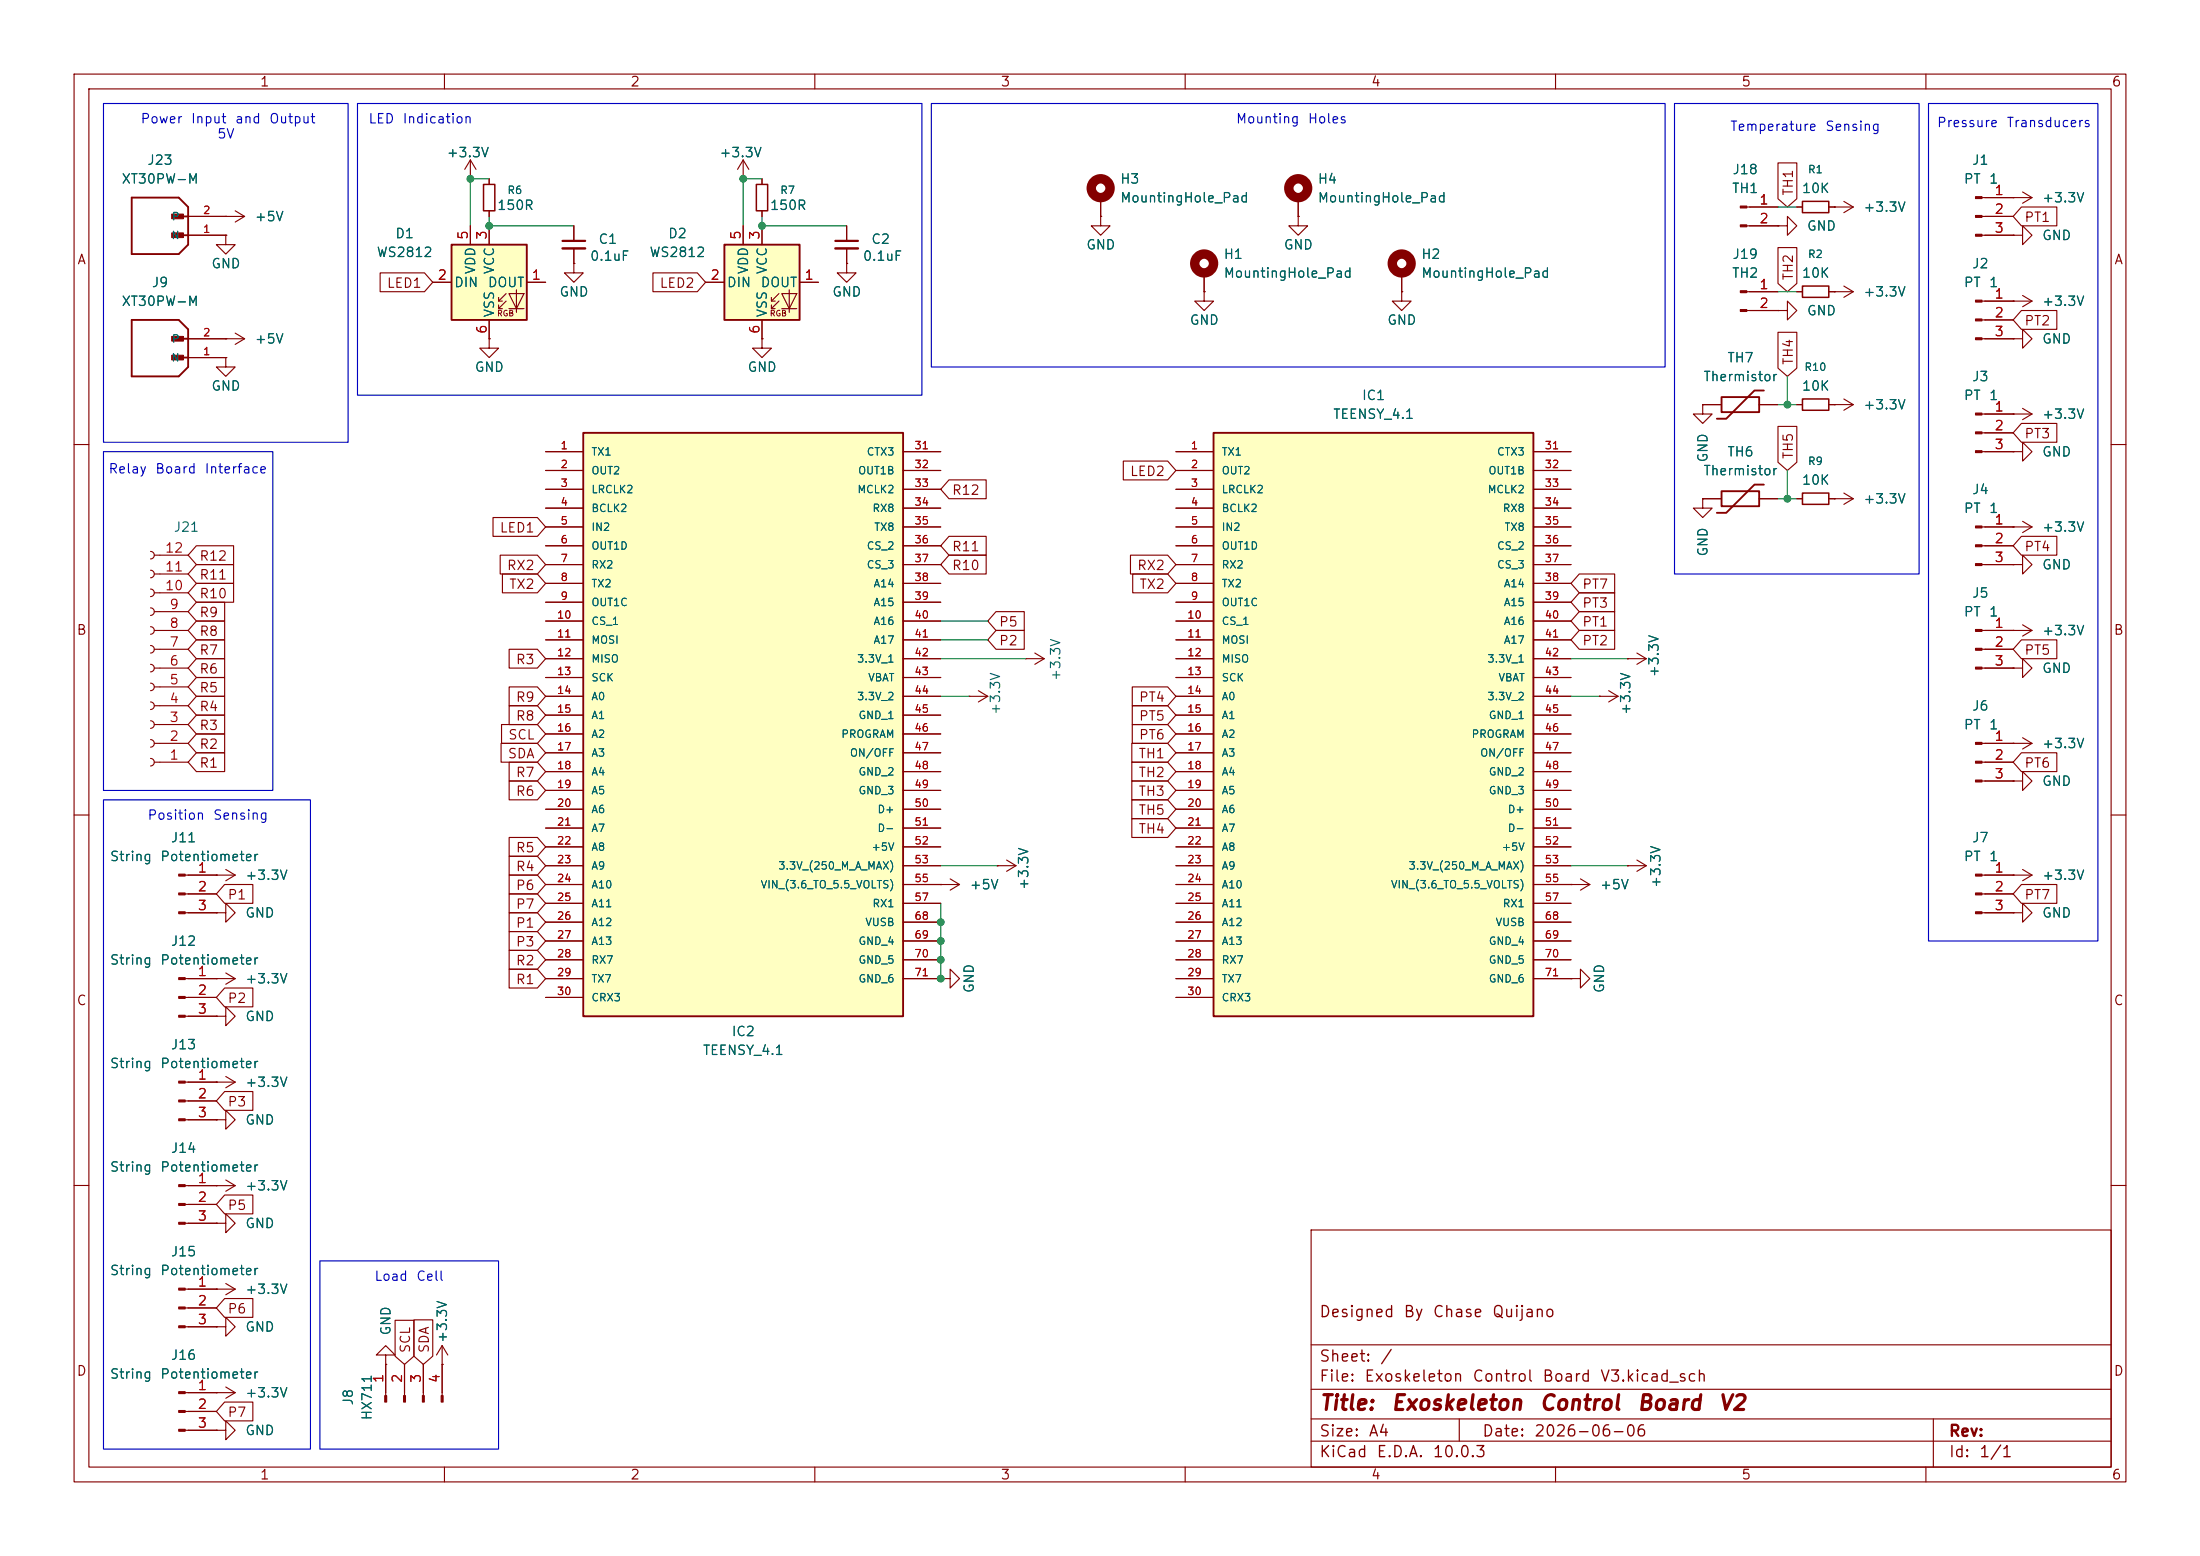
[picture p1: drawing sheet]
<svg xmlns="http://www.w3.org/2000/svg" width="297mm" height="210mm" viewBox="0 0 297 210" stroke-linecap="round" stroke-linejoin="round" font-family="sans-serif">
<g fill="none" stroke="#840000" stroke-width=".15">
<path d="M10 10h277v190h-277zM12 12h273v186h-273zM60 10v2M110 10v2M160 10v2M210 10v2M260 10v2M148.6 29.2v1.3h1.3l-1.3 1.3-1.3-1.3h1.3M148.6 29.2h.1M148.6 26.7v2.5M162.6 39.4v1.2h1.2l-1.2 1.3-1.3-1.3h1.3M162.6 39.4h.1"/>
<path d="M162.6 36.8v2.6M175.3 29.2v1.3h1.2l-1.2 1.3-1.3-1.3h1.3M175.3 29.2h.1M175.3 26.7v2.5M189.2 39.4v1.2h1.3l-1.3 1.3-1.2-1.3h1.2M189.2 39.4h.1M189.2 36.8v2.6M10 60h2M285 60h2M10 110h2M127 119.4h.1M127 119.4h2.5"/>
<path d="M128.3 118.6l1.2 .8M129.5 119.4l-1.2 .7M134.6 116.8h.1M134.6 116.8h2.6M135.9 116.1l1.3 .7M137.2 116.8l-1.3 .8M285 110h2M127 132.1h1.3v-1.3l1.2 1.3-1.2 1.3v-1.3M127 132.1h.1M10 160h2M25 174h6.7M25 176.5h4.2"/>
<path d="M25 179.1h4.2M29.2 174h.1M29.2 165.1h1.3v-1.3l1.2 1.3-1.2 1.3v-1.3M29.2 165.1h.1M29.2 179.1h1.3v-1.3l1.2 1.3-1.2 1.2v-1.2M29.2 179.1h.1M30.5 173.2l1.2 .8M31.7 174l-1.2 .8M177 166h108v32h-108zM285 160h2M25 188h6.7M25 190.5h4.2"/>
<path d="M25 193h4.2M29.2 193h1.3v-1.2l1.2 1.2-1.2 1.3v-1.3M29.2 193h.1M29.2 188h.1M30.5 187.2l1.2 .8M31.7 188l-1.2 .7M52.1 182.9h1.2l-1.2-1.3-1.3 1.3h1.3v1.3M52.1 184.2h.1M52.1 184.2v4.2M54.6 184.2v4.2M57.1 184.2v4.2M59.7 184.2h.1"/>
<path d="M59.7 181.6l-.8 1.3M59.7 181.6l.8 1.3M59.7 181.6v6.8M60 198v2M110 198v2M160 198v2M177 194.5h108M177 191.5h108M177 187.5h108M177 181.5h108M197 191.5v3M210 198v2"/>
<path d="M260 198v2M261 191.5v6.5"/>
</g>
<g fill="#840000" stroke="#840000" stroke-width=".15">
<path d="M24.1 187.8h.9v.3h-.9z"/>
<path d="M24.1 190.4h.9v.2h-.9z"/>
<path d="M24.1 192.9h.9v.3h-.9z"/>
<path d="M51.9 188.4h.3v.8h-.3z"/>
<path d="M54.5 188.4h.2v.8h-.2z"/>
<path d="M57 188.4h.3v.8h-.3z"/>
<path d="M59.6 188.4h.2v.8h-.2z"/>
<path d="M24.1 173.9h.9v.2h-.9z"/>
<path d="M24.1 176.4h.9v.3h-.9z"/>
<path d="M24.1 178.9h.9v.3h-.9z"/>
</g>
<g fill="none" stroke="#840000" stroke-width="1.3">
<circle cx="148.6" cy="25.4" r="1.27"/>
<circle cx="162.6" cy="35.6" r="1.27"/>
<circle cx="175.3" cy="25.4" r="1.27"/>
<circle cx="189.2" cy="35.6" r="1.27"/>
</g>
<path d="M163.8 58.4h43.2v78.8h-43.2z" fill="#ffffc2"/>
<path d="M17.8 26.7h6.3l1.3 1.2v5.1l-1.3 1.3h-6.3zM23.5 29.2h1.9M23.5 31.8h1.9M17.8 43.2h6.3l1.3 1.3v5l-1.3 1.3h-6.3zM23.5 45.7h1.9M23.5 48.3h1.9M163.8 58.4h43.2v78.8h-43.2z" fill="none" stroke="#840000" stroke-width=".25"/>
<g fill="none" stroke="#840000" stroke-width=".15">
<path d="M25.4 29.2h7.6M25.4 31.8h5.1M30.5 29.2h.1M30.5 31.8v1.2h1.2l-1.2 1.3-1.3-1.3h1.3M30.5 31.8h.1M31.7 28.4l1.3 .8M33 29.2l-1.3 .8M102.9 24.1v.8M102.9 28.4v.8M114.3 35.6v1.2h1.3l-1.3 1.3-1.3-1.3h1.3M114.3 35.6h.1M271.8 31.8h1.2v-1.3l1.3 1.3-1.3 1.2v-1.2"/>
<path d="M271.8 31.8h.1M25.4 48.3h5.1M25.4 45.7h7.6M30.5 48.3v1.2h1.2l-1.2 1.3-1.3-1.3h1.3M30.5 48.3h.1M30.5 45.7h.1M31.7 45l1.3 .7M33 45.7l-1.3 .8M102.9 45.7v1.3h1.2l-1.2 1.3-1.3-1.3h1.3M102.9 45.7h.1M271.8 55.9h.1M271.8 55.9h2.5"/>
<path d="M273 55.1l1.3 .8M274.3 55.9l-1.3 .7M158.7 61h5.1M158.7 63.5h5.1M158.7 66h5.1M158.7 68.6h5.1M158.7 71.1h5.1M158.7 73.7h5.1M158.7 76.2h5.1M158.7 78.7h5.1M207 61h5.1M207 63.5h5.1"/>
<path d="M207 66h5.1M207 68.6h5.1M207 71.1h5.1M207 73.7h5.1M207 76.2h5.1M207 78.7h5.1M271.8 71.1h.1M271.8 61h1.2v-1.3l1.3 1.3-1.3 1.2v-1.2M271.8 61h.1M271.8 76.2h1.2v-1.3l1.3 1.3-1.3 1.3v-1.3M271.8 76.2h.1M271.8 71.1h2.5"/>
<path d="M273 70.4l1.3 .7M274.3 71.1l-1.3 .8M158.7 81.3h5.1M158.7 83.8h5.1M158.7 86.4h5.1M158.7 88.9h5.1M158.7 91.4h5.1M158.7 94h5.1M158.7 96.5h5.1M158.7 99.1h5.1M207 81.3h5.1M207 83.8h5.1"/>
<path d="M207 86.4h5.1M207 88.9h5.1M207 91.4h5.1M207 94h5.1M207 96.5h5.1M207 99.1h5.1M267.6 85.1h6.7M267.6 87.6h4.2M267.6 90.2h4.2M271.8 85.1h.1M271.8 90.2h1.2v-1.3l1.3 1.3-1.3 1.2v-1.2M271.8 90.2h.1"/>
<path d="M273 84.3l1.3 .8M274.3 85.1l-1.3 .8M25 118.1h6.7M29.2 118.1h.1M30.5 117.3l1.2 .8M31.7 118.1l-1.2 .8M158.7 101.6h5.1M158.7 104.1h5.1M158.7 106.7h5.1M158.7 109.2h5.1M158.7 111.8h5.1M158.7 114.3h5.1"/>
<path d="M158.7 116.8h5.1M158.7 119.4h5.1M207 101.6h5.1M207 104.1h5.1M207 106.7h5.1M207 109.2h5.1M207 111.8h5.1M207 114.3h5.1M207 116.8h5.1M207 119.4h7.6M212.1 119.4h.1M213.4 118.6l1.2 .8"/>
<path d="M214.6 119.4l-1.2 .7M219.7 116.8h.1M219.7 116.8h2.5M221 116.1l1.2 .7M222.2 116.8l-1.2 .8M25 132.1h6.7M25 134.6h4.2M25 120.7h4.2M25 123.2h4.2M25 137.2h4.2M29.2 123.2h1.3v-1.3l1.2 1.3-1.2 1.3v-1.3M29.2 123.2h.1"/>
<path d="M29.2 132.1h.1M29.2 137.2h1.3v-1.3l1.2 1.3-1.2 1.2v-1.2M29.2 137.2h.1M30.5 131.3l1.2 .8M31.7 132.1l-1.2 .7M158.7 121.9h5.1M158.7 124.5h5.1M158.7 127h5.1M158.7 129.5h5.1M158.7 132.1h5.1M158.7 134.6h5.1M207 121.9h5.1"/>
<path d="M207 124.5h5.1M207 127h5.1M207 129.5h5.1M207 132.1h5.1M212.1 132.1h1.3v-1.3l1.2 1.3-1.2 1.3v-1.3M212.1 132.1h.1M25 146.1h6.7M25 148.6h4.2M25 151.1h4.2M29.2 151.1h1.3v-1.2l1.2 1.2-1.2 1.3v-1.3M29.2 151.1h.1M29.2 146.1h.1"/>
<path d="M30.5 159.3l1.2 .7M30.5 145.3l1.2 .8M31.7 146.1l-1.2 .7M25 160h6.7M25 162.6h4.2M25 165.1h4.2M29.2 160h.1M31.7 160l-1.2 .8"/>
</g>
<g fill="#840000" stroke="#840000" stroke-width=".15">
<path d="M24.1 118h.9v.2h-.9z"/>
<path d="M24.1 120.5h.9v.3h-.9z"/>
<path d="M24.1 123.1h.9v.2h-.9z"/>
<path d="M24.1 132h.9v.2h-.9z"/>
<path d="M24.1 134.5h.9v.2h-.9z"/>
<path d="M24.1 137h.9v.3h-.9z"/>
<path d="M24.1 145.9h.9v.3h-.9z"/>
<path d="M24.1 148.5h.9v.2h-.9z"/>
<path d="M24.1 151h.9v.3h-.9z"/>
<path d="M24.1 159.9h.9v.2h-.9z"/>
<path d="M24.1 162.4h.9v.3h-.9z"/>
<path d="M24.1 165h.9v.2h-.9z"/>
<path d="M266.7 85h.9v.2h-.9z"/>
<path d="M266.7 87.5h.9v.3h-.9z"/>
<path d="M266.7 90h.9v.3h-.9z"/>
</g>
<g fill="#840000" stroke="#840000" stroke-width=".14">
<path d="M23.2 28.9h1.6v.6h-1.6z"/>
<path d="M23.2 31.4h1.6v.7h-1.6z"/>
<path d="M23.2 45.4h1.6v.6h-1.6z"/>
<path d="M23.2 47.9h1.6v.7h-1.6z"/>
</g>
<path d="M102.1 24.9h1.5v3.5h-1.5z" fill="none" stroke="#840000" stroke-width=".2"/>
<path d="M97.8 33h10.1v10.2h-10.1z" fill="#ffffc2"/>
<g fill="none" stroke="#840000" stroke-width=".15">
<path d="M63.5 24.1h.1M63.5 21.6l-.8 1.3M63.5 21.6l.8 1.3M63.5 21.6v2.5M66 24.1v.8M66 28.4v.8M77.5 30.5v2M77.5 33.5v2.1M95.2 38.1h2.6M100.3 24.1h.1M100.3 21.6v2.5M100.3 30.5v2.5"/>
<path d="M100.3 21.6l-.7 1.3M100.3 21.6l.8 1.3M102.9 30.5v2.5M105.2 39.6l-1.1 1v-.5M105.5 39.6h2.1l-1 2.1zM106.6 39.1v3.1M107.9 38.1h2.6M267.6 26.7h6.7M267.6 29.2h4.2M267.6 31.8h4.2M271.8 26.7h.1M273 25.9l1.3 .8"/>
<path d="M273 39.9l1.3 .7M274.3 26.7l-1.3 .7M66 45.7v1.3h1.3l-1.3 1.3-1.2-1.3h1.2M66 45.7h.1M102.9 43.2v2.5M104.1 40.6h.5M104.1 41.7h.5M105.2 40.6l-1.1 1.1v-.6M105.5 41.7h2.1M267.6 40.6h6.7M267.6 43.2h4.2M267.6 45.7h4.2"/>
<path d="M267.6 55.9h4.2M267.6 58.4h4.2M271.8 45.7h1.2v-1.2l1.3 1.2-1.3 1.3v-1.3M271.8 45.7h.1M271.8 40.6h.1M274.3 40.6l-1.3 .8M267.6 71.1h4.2M267.6 73.7h4.2M267.6 76.2h4.2M267.6 61h4.2M273 99.6l1.3 .7M267.6 100.3h6.7"/>
<path d="M267.6 118.1h6.7M267.6 102.9h4.2M267.6 105.4h4.2M271.8 100.3h.1M271.8 118.1h.1M271.8 105.4h1.2v-1.3l1.3 1.3-1.3 1.3v-1.3M271.8 105.4h.1M273 117.3l1.3 .8M274.3 100.3l-1.3 .8M274.3 118.1l-1.3 .8M267.6 120.7h4.2M267.6 123.2h4.2"/>
<path d="M271.8 123.2h1.2v-1.3l1.3 1.3-1.3 1.3v-1.3M271.8 123.2h.1"/>
</g>
<path d="M97.8 33h10.1v10.2h-10.1z" fill="none" stroke="#840000" stroke-width=".25"/>
<g fill="#840000" stroke="#840000" stroke-width=".15">
<path d="M266.7 26.5h.9v.3h-.9z"/>
<path d="M266.7 29.1h.9v.2h-.9z"/>
<path d="M266.7 31.6h.9v.3h-.9z"/>
<path d="M266.7 100.2h.9v.3h-.9z"/>
<path d="M266.7 102.7h.9v.3h-.9z"/>
<path d="M266.7 105.3h.9v.2h-.9z"/>
<path d="M266.7 118h.9v.2h-.9z"/>
<path d="M266.7 120.5h.9v.3h-.9z"/>
<path d="M266.7 123.1h.9v.2h-.9z"/>
<path d="M266.7 71h.9v.2h-.9z"/>
<path d="M266.7 73.5h.9v.3h-.9z"/>
<path d="M266.7 76.1h.9v.2h-.9z"/>
<path d="M266.7 40.5h.9v.3h-.9z"/>
<path d="M266.7 43.1h.9v.2h-.9z"/>
<path d="M266.7 45.6h.9v.2h-.9z"/>
<path d="M266.7 55.8h.9v.2h-.9z"/>
<path d="M266.7 58.3h.9v.2h-.9z"/>
<path d="M266.7 60.8h.9v.3h-.9z"/>
</g>
<path d="M65.3 24.9h1.5v3.5h-1.5z" fill="none" stroke="#840000" stroke-width=".2"/>
<path d="M75.9 32.5h3.1" fill="none" stroke="#840000" stroke-width=".3"/>
<path d="M75.9 33.5h3.1" fill="none" stroke="#840000" stroke-width=".33"/>
<path d="M61 33h10.1v10.2h-10.1z" fill="#ffffc2"/>
<g fill="none" stroke="#840000" stroke-width=".15">
<path d="M58.4 38.1h2.6M63.5 30.5v2.5M66 30.5v2.5M68.3 39.6l-1 1v-.5M68.7 39.6h2l-1 2.1zM69.7 39.1v3.1M71.1 38.1h2.6M77.5 35.6v1.2h1.2l-1.2 1.3-1.3-1.3h1.3M77.5 35.6h.1M114.3 30.5v2M114.3 33.5v2.1M235.8 39.4h4.2"/>
<path d="M235.8 27.9h4.2M235.8 30.5h4.2M242.6 27.9h.7M246.9 27.9h3.3M247.6 39.4h.1M247.6 27.9h.1M247.6 39.4h2.6M248.9 38.6l1.3 .8M248.9 27.2l1.3 .7M250.2 39.4l-1.3 .7M250.2 27.9l-1.3 .8M66 43.2v2.5"/>
<path d="M67.3 40.6h.5M67.3 41.7h.5M68.3 40.6l-1 1.1v-.6M68.7 41.7h2M235.8 41.9h4.2M240 41.9h1.3v-1.3l1.3 1.3-1.3 1.3v-1.3M240 41.9h.1M20.3 79.5a.51 .51 0 0 1 .5 .5 .51 .51 0 0 1-.5 .5M20.3 77a.51 .51 0 0 1 .5 .5 .51 .51 0 0 1-.5 .5M20.3 74.4a.51 .51 0 0 1 .5 .5 .51 .51 0 0 1-.5 .5M20.8 77.5h4.6M20.8 74.9h4.6"/>
<path d="M20.3 99.8a.51 .51 0 0 1 .5 .5 .51 .51 0 0 1-.5 .5M20.3 97.3a.51 .51 0 0 1 .5 .5 .51 .51 0 0 1-.5 .5M20.3 94.7a.51 .51 0 0 1 .5 .6 .51 .51 0 0 1-.5 .5M20.3 92.2a.51 .51 0 0 1 .5 .5 .51 .51 0 0 1-.5 .5M20.3 89.7a.51 .51 0 0 1 .5 .5 .51 .51 0 0 1-.5 .5M20.3 87.1a.51 .51 0 0 1 .5 .5 .51 .51 0 0 1-.5 .5M20.3 84.6a.51 .51 0 0 1 .5 .5 .51 .51 0 0 1-.5 .5M20.3 82a.51 .51 0 0 1 .5 .6 .51 .51 0 0 1-.5 .5M20.8 97.8h4.6M20.8 95.3h4.6M20.8 92.7h4.6M20.8 90.2h4.6"/>
<path d="M20.8 87.6h4.6M20.8 85.1h4.6M20.8 82.6h4.6M20.8 80h4.6M20.3 102.4a.51 .51 0 0 1 .5 .5 .51 .51 0 0 1-.5 .5M20.8 102.9h4.6M20.8 100.3h4.6"/>
</g>
<path d="M61 33h10.1v10.2h-10.1z" fill="none" stroke="#840000" stroke-width=".25"/>
<g fill="#840000" stroke="#840000" stroke-width=".15">
<path d="M234.9 27.8h.9v.3h-.9z"/>
<path d="M234.9 30.4h.9v.2h-.9z"/>
<path d="M234.9 39.2h.9v.3h-.9z"/>
<path d="M234.9 41.8h.9v.2h-.9z"/>
</g>
<path d="M243.3 27.2h3.6v1.5h-3.6z" fill="none" stroke="#840000" stroke-width=".2"/>
<path d="M112.8 32.5h3" fill="none" stroke="#840000" stroke-width=".3"/>
<path d="M112.8 33.5h3" fill="none" stroke="#840000" stroke-width=".33"/>
<path d="M78.7 58.4h43.2v78.8h-43.2z" fill="#ffffc2"/>
<path d="M78.7 58.4h43.2v78.8h-43.2zM232.4 53.6h5.1v2h-5.1zM238.1 52.7h-1.2l-3.9 3.8h-1.2M232.4 66.3h5.1v2h-5.1zM238.1 65.4h-1.2l-3.9 3.8h-1.2" fill="none" stroke="#840000" stroke-width=".25"/>
<g fill="none" stroke="#840000" stroke-width=".15">
<path d="M25.4 29.2h5.1M25.4 31.8h5.1M30.5 29.2h.1M30.5 31.8h.1M51.3 36.8h6l1.1 1.3-1.1 1.3h-6zM58.4 38.1h2.6M63.5 24.1h.1M63.5 30.5v2.5M66 24.1v.8M66 28.4v.8M66 30.5v2.5M71.1 38.1h2.6"/>
<path d="M77.5 35.6h.1M77.5 30.5v2M77.5 33.5v2.1M88.1 36.8h6l1.1 1.3-1.1 1.3h-6zM95.2 38.1h2.6M100.3 24.1h.1M100.3 30.5v2.5M102.9 24.1v.8M102.9 28.4v.8M102.9 30.5v2.5M107.9 38.1h2.6M114.3 35.6h.1"/>
<path d="M114.3 30.5v2M114.3 33.5v2.1M148.6 29.2h.1M148.6 26.7v2.5M162.6 39.4h.1M162.6 36.8v2.6M175.3 29.2h.1M175.3 26.7v2.5M189.2 39.4h.1M189.2 36.8v2.6M236.2 39.4h3.8M236.2 27.9h3.8"/>
<path d="M236.2 30.5h3.8M240 33.4h2.6v4.9l-1.3 1.1-1.3-1.1zM240 22h2.6v4.8l-1.3 1.1-1.3-1.1zM240 30.5h1.3v-1.3l1.3 1.3-1.3 1.3v-1.3M240 30.5h.1M242.6 39.4h.7M242.6 27.9h.7M246.9 39.4h.7M246.9 27.9h.7M247.6 39.4h.1M247.6 27.9h.1M268 26.7h3.8"/>
<path d="M268 29.2h3.8M268 31.8h3.8M271.8 31.8h.1M271.8 26.7h.1M272.9 27.9h4.8v2.6h-4.8l-1.1-1.3zM25.4 45.7h5.1M25.4 48.3h5.1M30.5 48.3h.1M30.5 45.7h.1M66 45.7h.1M66 43.2v2.5M102.9 45.7h.1"/>
<path d="M102.9 43.2v2.5M229.9 54.6v1.3h1.2l-1.2 1.3-1.3-1.3h1.3M229.9 54.6h.1M229.9 54.6h2.5M236.2 41.9h3.8M237.5 54.6h2.5M240 44.8h2.6v4.9l-1.3 1.1-1.3-1.1zM240 57.5h2.6v4.9l-1.3 1.1-1.3-1.1zM240 41.9h.1M242.6 54.6h.7M246.9 54.6h3.3M247.6 54.6h.1"/>
<path d="M248.9 53.8l1.3 .8M250.2 54.6l-1.3 .8M268 40.6h3.8M268 43.2h3.8M268 45.7h3.8M268 55.9h3.8M268 58.4h3.8M271.8 55.9h.1M271.8 45.7h.1M271.8 40.6h.1M272.9 41.9h4.8v2.6h-4.8l-1.1-1.3zM272.9 57.1h4.8v2.6h-4.8l-1.1-1.3z"/>
<path d="M26.5 76.2h5v2.5h-5l-1.1-1.2zM26.5 73.7h5v2.5h-5l-1.1-1.3zM26.5 78.7h5v2.6h-5l-1.1-1.3zM66.6 69.8h5.9l1.2 1.3-1.2 1.3h-5.9zM67.5 74.9h5l1.2 1.3-1.2 1.3h-5zM67.8 77.5h4.7l1.2 1.2-1.2 1.3h-4.7zM73.7 61h5M73.7 63.5h5M73.7 66h5M73.7 68.6h5M73.7 71.1h5M73.7 73.7h5"/>
<path d="M73.7 76.2h5M73.7 78.7h5M121.9 61h5.1M121.9 63.5h5.1M121.9 66h5.1M121.9 68.6h5.1M121.9 71.1h5.1M121.9 73.7h5.1M121.9 76.2h5.1M121.9 78.7h5.1M128.1 64.8h5v2.5h-5l-1.1-1.3zM128.1 72.4h5v2.5h-5l-1.1-1.2z"/>
<path d="M128.1 74.9h5v2.6h-5l-1.1-1.3zM151.6 62.2h6l1.1 1.3-1.1 1.3h-6zM152.6 74.9h5l1.1 1.3-1.1 1.3h-5zM152.9 77.5h4.7l1.1 1.2-1.1 1.3h-4.7zM158.7 61h5.1M158.7 63.5h5.1M158.7 66h5.1M158.7 68.6h5.1M158.7 71.1h5.1M158.7 73.7h5.1M158.7 76.2h5.1M158.7 78.7h5.1"/>
<path d="M207 61h5.1M207 63.5h5.1M207 66h5.1M207 68.6h5.1M207 71.1h5.1M207 73.7h5.1M207 76.2h5.1M207 78.7h5.1M213.2 77.5h4.8v2.5h-4.8l-1.1-1.3zM229.9 67.3v1.3h1.2l-1.2 1.3-1.3-1.3h1.3M229.9 67.3h.1M229.9 67.3h2.5"/>
<path d="M237.5 67.3h2.5M242.6 67.3h.7M246.9 67.3h3.3M247.6 67.3h.1M248.9 66.5l1.3 .8M250.2 67.3l-1.3 .8M268 61h3.8M268 71.1h3.8M268 73.7h3.8M268 76.2h3.8M271.8 71.1h.1M271.8 61h.1"/>
<path d="M271.8 76.2h.1M272.9 72.4h4.8v2.5h-4.8l-1.1-1.2zM26.5 88.9h3.8v2.5h-3.8l-1.1-1.2zM26.5 86.4h3.8v2.5h-3.8l-1.1-1.3zM26.5 91.4h3.8v2.6h-3.8l-1.1-1.3zM26.5 96.5h3.8v2.6h-3.8l-1.1-1.3zM26.5 99.1h3.8v2.5h-3.8l-1.1-1.3zM26.5 94h3.8v2.5h-3.8l-1.1-1.2zM26.5 81.3h3.8v2.5h-3.8l-1.1-1.2zM26.5 83.8h3.8v2.6h-3.8l-1.1-1.3zM67.7 97.8h4.8l1.2 1.3-1.2 1.2h-4.8zM68.7 92.7h3.8l1.2 1.3-1.2 1.3h-3.8z"/>
<path d="M68.7 87.6h3.8l1.2 1.3-1.2 1.3h-3.8zM68.7 95.2h3.8l1.2 1.3-1.2 1.3h-3.8zM73.7 81.3h5M73.7 83.8h5M73.7 86.4h5M73.7 88.9h5M73.7 91.4h5M73.7 94h5M73.7 96.5h5M73.7 99.1h5M121.9 81.3h5.1M121.9 83.8h5.1"/>
<path d="M121.9 86.4h5.1M121.9 88.9h5.1M121.9 91.4h5.1M121.9 94h5.1M121.9 96.5h5.1M121.9 99.1h5.1M130.8 94h.1M130.8 94h2.5M132.1 93.2l1.2 .8M133.3 94l-1.2 .7M134.5 85.1h3.8v2.5h-3.8l-1.2-1.2zM134.5 82.5h3.8v2.6h-3.8l-1.2-1.3z"/>
<path d="M138.4 88.9h.1M138.4 88.9h2.6M139.7 88.1l1.3 .8M141 88.9l-1.3 .8M152.9 92.7h4.7l1.1 1.3-1.1 1.3h-4.7zM152.9 97.8h4.7l1.1 1.3-1.1 1.2h-4.7zM152.9 95.2h4.7l1.1 1.3-1.1 1.3h-4.7zM158.7 81.3h5.1M158.7 83.8h5.1M158.7 86.4h5.1M158.7 88.9h5.1M158.7 91.4h5.1"/>
<path d="M158.7 94h5.1M158.7 96.5h5.1M158.7 99.1h5.1M207 81.3h5.1M207 83.8h5.1M207 86.4h5.1M207 88.9h5.1M207 91.4h5.1M207 94h5.1M207 96.5h5.1M207 99.1h5.1M213.2 80h4.8v2.6h-4.8l-1.1-1.3z"/>
<path d="M213.2 82.5h4.8v2.6h-4.8l-1.1-1.3zM213.2 85.1h4.8v2.5h-4.8l-1.1-1.2zM215.9 94h.1M215.9 94h2.5M217.2 93.2l1.2 .8M218.4 94l-1.2 .7M219.7 88.9h.1M219.7 88.9h2.5M221 88.1l1.2 .8M222.2 88.9l-1.2 .8M268 85.1h3.8M268 87.6h3.8"/>
<path d="M268 90.2h3.8M271.8 85.1h.1M271.8 90.2h.1M272.9 86.4h4.8v2.5h-4.8l-1.1-1.3zM25.4 118.1h3.8M26.5 101.6h3.8v2.5h-3.8l-1.1-1.2zM29.2 118.1h.1M30.3 119.4h3.8v2.5h-3.8l-1.1-1.2zM67.6 100.3h4.9l1.2 1.3-1.2 1.3h-4.9zM68.7 113h3.8l1.2 1.3-1.2 1.3h-3.8zM68.7 118.1h3.8l1.2 1.3-1.2 1.3h-3.8zM68.7 115.6h3.8l1.2 1.2-1.2 1.3h-3.8z"/>
<path d="M68.7 102.9h3.8l1.2 1.2-1.2 1.3h-3.8zM68.7 105.4h3.8l1.2 1.3-1.2 1.3h-3.8zM73.7 101.6h5M73.7 104.1h5M73.7 106.7h5M73.7 109.2h5M73.7 111.8h5M73.7 114.3h5M73.7 116.8h5M73.7 119.4h5M121.9 101.6h5.1M121.9 104.1h5.1"/>
<path d="M121.9 106.7h5.1M121.9 109.2h5.1M121.9 111.8h5.1M121.9 114.3h5.1M121.9 116.8h5.1M121.9 119.4h5.1M127 119.4h.1M134.6 116.8h.1M152.8 100.3h4.8l1.1 1.3-1.1 1.3h-4.8zM152.8 105.4h4.8l1.1 1.3-1.1 1.3h-4.8zM152.8 110.5h4.8l1.1 1.3-1.1 1.2h-4.8zM152.8 107.9h4.8l1.1 1.3-1.1 1.3h-4.8z"/>
<path d="M152.8 102.9h4.8l1.1 1.2-1.1 1.3h-4.8zM158.7 101.6h5.1M158.7 104.1h5.1M158.7 106.7h5.1M158.7 109.2h5.1M158.7 111.8h5.1M158.7 114.3h5.1M158.7 116.8h5.1M158.7 119.4h5.1M207 101.6h5.1M207 104.1h5.1M207 106.7h5.1"/>
<path d="M207 109.2h5.1M207 111.8h5.1M207 114.3h5.1M207 116.8h5.1M207 119.4h5.1M212.1 119.4h.1M219.7 116.8h.1M268 118.1h3.8M268 100.3h3.8M268 102.9h3.8M268 105.4h3.8M271.8 100.3h.1"/>
<path d="M271.8 118.1h.1M271.8 105.4h.1M272.9 101.6h4.8v2.5h-4.8l-1.1-1.2zM272.9 119.4h4.8v2.5h-4.8l-1.1-1.2zM25.4 132.1h3.8M25.4 134.6h3.8M25.4 120.7h3.8M25.4 123.2h3.8M25.4 137.2h3.8M29.2 123.2h.1M29.2 132.1h.1M29.2 137.2h.1"/>
<path d="M30.3 133.3h3.8v2.6h-3.8l-1.1-1.3zM68.7 130.8h3.8l1.2 1.3-1.2 1.3h-3.8zM68.7 120.6h3.8l1.2 1.3-1.2 1.3h-3.8zM68.7 123.2h3.8l1.2 1.3-1.2 1.2h-3.8zM68.7 125.7h3.8l1.2 1.3-1.2 1.3h-3.8zM68.7 128.3h3.8l1.2 1.2-1.2 1.3h-3.8zM73.7 121.9h5M73.7 124.5h5M73.7 127h5M73.7 129.5h5M73.7 132.1h5M73.7 134.6h5"/>
<path d="M121.9 121.9h5.1M121.9 124.5h5.1M121.9 127h5.1M121.9 129.5h5.1M121.9 132.1h5.1M127 132.1h.1M158.7 121.9h5.1M158.7 124.5h5.1M158.7 127h5.1M158.7 129.5h5.1M158.7 132.1h5.1M158.7 134.6h5.1"/>
<path d="M207 121.9h5.1M207 124.5h5.1M207 127h5.1M207 129.5h5.1M207 132.1h5.1M212.1 132.1h.1M268 120.7h3.8M268 123.2h3.8M271.8 123.2h.1M25.4 146.1h3.8M25.4 148.6h3.8M25.4 151.1h3.8"/>
<path d="M29.2 151.1h.1M29.2 146.1h.1M30.3 147.3h3.8v2.6h-3.8l-1.1-1.3zM25.4 174h3.8M25.4 176.5h3.8M25.4 179.1h3.8M25.4 160h3.8M25.4 162.6h3.8M25.4 165.1h3.8M29.2 174h.1M29.2 165.1h.1M29.2 179.1h.1"/>
<path d="M29.2 160h.1M30.3 161.3h3.8v2.5h-3.8l-1.1-1.2zM30.3 175.3h3.8v2.5h-3.8l-1.1-1.3zM53.3 178.2h2.6v4.8l-1.3 1.2-1.3-1.2zM55.9 178.1h2.5v4.9l-1.3 1.2-1.2-1.2zM25.4 188h3.8M25.4 190.5h3.8M25.4 193h3.8M29.2 193h.1M29.2 188h.1M30.3 189.2h3.8v2.6h-3.8l-1.1-1.3zM52.1 184.2h.1"/>
<path d="M52.1 184.2v3.8M54.6 184.2v3.8M57.1 184.2v3.8M59.7 184.2h.1M59.7 184.2v3.8"/>
</g>
<path d="M243.3 38.6h3.6v1.5h-3.6zM243.3 53.8h3.6v1.6h-3.6zM243.3 66.5h3.6v1.6h-3.6z" fill="none" stroke="#840000" stroke-width=".2"/>
<g fill="none" stroke="#009600" stroke-width=".15">
<path d="M66 24.1h-2.5v6.4M66 29.2v1.3h11.5M102.9 24.1h-2.6v6.4M102.9 29.2v1.3h11.4M240 39.4h2.6M240 27.9h2.6M240 54.6h2.6M241.3 50.8v3.8M240 67.3h2.6M241.3 63.5v3.8M127 83.8h6.3M127 88.9h11.4"/>
<path d="M127 86.4h6.3M127 94h3.8M212.1 88.9h7.6M212.1 94h3.8M127 116.8h7.6M212.1 116.8h7.6M127 121.9v10.2"/>
</g>
<path d="M14 14h33v45.7h-33zM48.3 14h76.2v39.3h-76.2zM125.7 14h99.1v35.5h-99.1zM226.1 14h33v63.5h-33zM260.3 14h22.9v113h-22.9zM14 61h22.8v45.7h-22.8zM14 108h27.9v87.6h-27.9zM43.2 170.2h24.1v25.4h-24.1z" fill="none" stroke="#0000c2" stroke-width=".15"/>
<g fill="#009600" stroke="#009600" stroke-width=".14">
<circle cx="127" cy="124.5" r=".46"/>
<circle cx="127" cy="127" r=".46"/>
<circle cx="127" cy="129.5" r=".46"/>
<circle cx="127" cy="132.1" r=".46"/>
<circle cx="66" cy="30.5" r=".46"/>
<circle cx="100.3" cy="24.1" r=".46"/>
<circle cx="102.9" cy="30.5" r=".46"/>
<circle cx="63.5" cy="24.1" r=".46"/>
<circle cx="241.3" cy="54.6" r=".46"/>
<circle cx="241.3" cy="67.3" r=".46"/>
</g>
<g font-size="2" fill="#840000">
<text x="178" y="190.8">Title:</text>
<text x="187.7" y="190.8">Exoskeleton</text>
<text x="207.7" y="190.8">Control</text>
<text x="220.9" y="190.8">Board</text>
<text x="231.9" y="190.8">V2</text>
</g>
<g font-size="1.5" fill="#840000">
<text x="178" y="178.2">Designed</text>
<text x="189.4" y="178.2">By</text>
<text x="193.3" y="178.2">Chase</text>
<text x="201.3" y="178.2">Quijano</text>
<text x="178" y="184.2">Sheet:</text>
<text x="186.2" y="184.2">/</text>
<text x="178" y="186.9">File:</text>
<text x="184.1" y="186.9">Exoskeleton</text>
<text x="198.7" y="186.9">Control</text>
<text x="208.1" y="186.9">Board</text>
<text x="215.9" y="186.9">V3.kicad_sch</text>
<text x="178" y="197.1">KiCad</text>
<text x="178" y="194.3">Size:</text>
<text x="184.7" y="194.3">A4</text>
<text x="185.7" y="197.1">E.D.A.</text>
<text x="193.3" y="197.1">10.0.3</text>
<text x="200" y="194.3">Date:</text>
<text x="207" y="194.3">2026-06-06</text>
<text x="263" y="194.3">Rev:</text>
<text x="263" y="197.1">Id:</text>
<text x="267.1" y="197.1">1/1</text>
</g>
<g font-size="1.3" fill="#840000">
<text x="35" y="12">1</text>
<text x="85" y="12">2</text>
<text x="135" y="12">3</text>
<text x="185" y="12">4</text>
<text x="235" y="12">5</text>
<text x="285" y="12">6</text>
<text x="242.4" y="26.5" transform="rotate(-90 242.4 26.5)">TH1</text>
<text x="10.3" y="36">A</text>
<text x="273.2" y="30.3">PT1</text>
<text x="285.3" y="36">A</text>
<text x="52.1" y="39.2">LED1</text>
<text x="89" y="39.2">LED2</text>
<text x="242.4" y="37.9" transform="rotate(-90 242.4 37.9)">TH2</text>
<text x="273.2" y="44.2">PT2</text>
<text x="242.4" y="49.4" transform="rotate(-90 242.4 49.4)">TH4</text>
<text x="273.2" y="59.5">PT3</text>
<text x="152.5" y="64.6">LED2</text>
<text x="242.4" y="62.1" transform="rotate(-90 242.4 62.1)">TH5</text>
<text x="128.4" y="67.1">R12</text>
<text x="26.8" y="76">R12</text>
<text x="67.4" y="72.2">LED1</text>
<text x="68.3" y="77.3">RX2</text>
<text x="128.4" y="74.7">R11</text>
<text x="128.4" y="77.3">R10</text>
<text x="153.4" y="77.3">RX2</text>
<text x="273.2" y="74.7">PT4</text>
<text x="26.8" y="83.6">R9</text>
<text x="26.8" y="78.5">R11</text>
<text x="26.8" y="81.1">R10</text>
<text x="68.6" y="79.8">TX2</text>
<text x="153.7" y="79.8">TX2</text>
<text x="213.5" y="82.3">PT3</text>
<text x="213.5" y="79.8">PT7</text>
<text x="10.3" y="86">B</text>
<text x="26.8" y="88.7">R7</text>
<text x="26.8" y="86.2">R8</text>
<text x="69.5" y="90">R3</text>
<text x="134.8" y="87.4">P2</text>
<text x="134.8" y="84.9">P5</text>
<text x="213.5" y="84.9">PT1</text>
<text x="213.5" y="87.4">PT2</text>
<text x="273.2" y="88.7">PT5</text>
<text x="285.3" y="86">B</text>
<text x="26.8" y="91.2">R6</text>
<text x="26.8" y="93.8">R5</text>
<text x="69.5" y="95">R9</text>
<text x="153.7" y="95">PT4</text>
<text x="26.8" y="98.9">R3</text>
<text x="26.8" y="101.4">R2</text>
<text x="26.8" y="96.3">R4</text>
<text x="68.5" y="100.1">SCL</text>
<text x="69.5" y="97.6">R8</text>
<text x="153.7" y="100.1">PT6</text>
<text x="153.7" y="97.6">PT5</text>
<text x="26.8" y="103.9">R1</text>
<text x="68.5" y="102.7">SDA</text>
<text x="69.5" y="105.2">R7</text>
<text x="69.5" y="107.7">R6</text>
<text x="153.6" y="102.7">TH1</text>
<text x="153.6" y="107.7">TH3</text>
<text x="153.6" y="105.2">TH2</text>
<text x="273.2" y="103.9">PT6</text>
<text x="153.6" y="112.8">TH4</text>
<text x="153.6" y="110.3">TH5</text>
<text x="69.5" y="115.4">R5</text>
<text x="69.5" y="117.9">R4</text>
<text x="30.6" y="121.7">P1</text>
<text x="69.5" y="123">P7</text>
<text x="69.5" y="125.5">P1</text>
<text x="69.5" y="120.4">P6</text>
<text x="273.2" y="121.7">PT7</text>
<text x="69.5" y="128.1">P3</text>
<text x="69.5" y="130.6">R2</text>
<text x="10.3" y="136">C</text>
<text x="30.6" y="135.7">P2</text>
<text x="69.5" y="133.1">R1</text>
<text x="285.3" y="136">C</text>
<text x="30.6" y="149.7">P3</text>
<text x="30.6" y="163.6">P5</text>
<text x="30.6" y="177.6">P6</text>
<text x="10.3" y="186">D</text>
<text x="55.7" y="182.7" transform="rotate(-90 55.7 182.7)">SCL</text>
<text x="58.2" y="182.7" transform="rotate(-90 58.2 182.7)">SDA</text>
<text x="285.3" y="186">D</text>
<text x="30.6" y="191.6">P7</text>
<text x="35" y="200">1</text>
<text x="85" y="200">2</text>
<text x="135" y="200">3</text>
<text x="185" y="200">4</text>
<text x="235" y="200">5</text>
<text x="285" y="200">6</text>
</g>
<g font-size="1.3" fill="#0000c2">
<text x="18.9" y="17">Power</text>
<text x="25.7" y="17">Input</text>
<text x="31.6" y="17">and</text>
<text x="36.2" y="17">Output</text>
<text x="49.6" y="17">LED</text>
<text x="54.3" y="17">Indication</text>
<text x="166.8" y="17">Mounting</text>
<text x="176.5" y="17">Holes</text>
<text x="233.5" y="18">Temperature</text>
<text x="246.3" y="18">Sensing</text>
<text x="261.4" y="17.5">Pressure</text>
<text x="270.8" y="17.5">Transducers</text>
<text x="29.2" y="19">5V</text>
<text x="14.6" y="64.2">Relay</text>
<text x="20.9" y="64.2">Board</text>
<text x="27.5" y="64.2">Interface</text>
<text x="19.8" y="111">Position</text>
<text x="28.7" y="111">Sensing</text>
<text x="50.5" y="173.2">Load</text>
<text x="56.1" y="173.2">Cell</text>
</g>
<g font-size="1.3" fill="#006464">
<text x="19.8" y="22.6">J23</text>
<text x="60.2" y="21.5">+3.3V</text>
<text x="97" y="21.5">+3.3V</text>
<text x="233.8" y="23.8">J18</text>
<text x="266.1" y="22.6">J1</text>
<text x="16.3" y="25.1">XT30PW-M</text>
<text x="67" y="28.7">150R</text>
<text x="103.9" y="28.7">150R</text>
<text x="151.1" y="25.1">H3</text>
<text x="151.1" y="27.6">MountingHole_Pad</text>
<text x="177.8" y="25.1">H4</text>
<text x="177.8" y="27.6">MountingHole_Pad</text>
<text x="233.7" y="26.4">TH1</text>
<text x="243.2" y="26.4">10K</text>
<text x="251.5" y="28.9">+3.3V</text>
<text x="265" y="25.1">PT</text>
<text x="268.4" y="25.1">1</text>
<text x="275.6" y="27.6">+3.3V</text>
<text x="34.3" y="30.2">+5V</text>
<text x="50.8" y="35">WS2812</text>
<text x="53.3" y="32.5">D1</text>
<text x="79.6" y="35.5">0.1uF</text>
<text x="80.7" y="33.2">C1</text>
<text x="87.6" y="35">WS2812</text>
<text x="90.1" y="32.5">D2</text>
<text x="116.4" y="35.5">0.1uF</text>
<text x="117.5" y="33.2">C2</text>
<text x="146.6" y="34">GND</text>
<text x="165.1" y="35.3">H1</text>
<text x="173.2" y="34">GND</text>
<text x="191.8" y="35.3">H2</text>
<text x="233.8" y="35.3">J19</text>
<text x="243.8" y="31.5">GND</text>
<text x="275.6" y="32.7">GND</text>
<text x="16.3" y="41.6">XT30PW-M</text>
<text x="20.4" y="39.1">J9</text>
<text x="28.4" y="36.5">GND</text>
<text x="61.2" y="39.1">DIN</text>
<text x="64.5" y="37.1" transform="rotate(-90 64.5 37.1)">VDD</text>
<text x="65.8" y="39.1">DOUT</text>
<text x="67" y="37.1" transform="rotate(-90 67 37.1)">VCC</text>
<text x="75.4" y="40.3">GND</text>
<text x="98" y="39.1">DIN</text>
<text x="101.3" y="37.1" transform="rotate(-90 101.3 37.1)">VDD</text>
<text x="102.6" y="39.1">DOUT</text>
<text x="103.8" y="37.1" transform="rotate(-90 103.8 37.1)">VCC</text>
<text x="112.3" y="40.3">GND</text>
<text x="165.1" y="37.8">MountingHole_Pad</text>
<text x="191.8" y="37.8">MountingHole_Pad</text>
<text x="233.7" y="37.8">TH2</text>
<text x="243.2" y="37.8">10K</text>
<text x="251.5" y="40.3">+3.3V</text>
<text x="265" y="39.1">PT</text>
<text x="266.1" y="36.5">J2</text>
<text x="268.4" y="39.1">1</text>
<text x="275.6" y="41.6">+3.3V</text>
<text x="34.3" y="46.7">+5V</text>
<text x="67" y="42.9" transform="rotate(-90 67 42.9)">VSS</text>
<text x="103.8" y="42.9" transform="rotate(-90 103.8 42.9)">VSS</text>
<text x="160.5" y="44.2">GND</text>
<text x="187.2" y="44.2">GND</text>
<text x="243.8" y="42.9">GND</text>
<text x="275.6" y="46.7">GND</text>
<text x="28.4" y="53">GND</text>
<text x="64" y="50.5">GND</text>
<text x="100.8" y="50.5">GND</text>
<text x="229.9" y="51.8">Thermistor</text>
<text x="233.1" y="49.2">TH7</text>
<text x="243.2" y="53">10K</text>
<text x="266.1" y="51.8">J3</text>
<text x="179.9" y="56.9">TEENSY_4.1</text>
<text x="183.8" y="54.3">IC1</text>
<text x="251.5" y="55.6">+3.3V</text>
<text x="265" y="54.3">PT</text>
<text x="268.4" y="54.3">1</text>
<text x="275.6" y="56.9">+3.3V</text>
<text x="229.9" y="64.5">Thermistor</text>
<text x="230.8" y="62.5" transform="rotate(-90 230.8 62.5)">GND</text>
<text x="233.1" y="61.9">TH6</text>
<text x="243.2" y="65.7">10K</text>
<text x="275.6" y="61.9">GND</text>
<text x="251.5" y="68.3">+3.3V</text>
<text x="265" y="69.6">PT</text>
<text x="266.1" y="67">J4</text>
<text x="268.4" y="69.6">1</text>
<text x="23.4" y="72.1">J21</text>
<text x="230.8" y="75.2" transform="rotate(-90 230.8 75.2)">GND</text>
<text x="275.6" y="77.2">GND</text>
<text x="275.6" y="72.1">+3.3V</text>
<text x="265" y="83.5">PT</text>
<text x="266.1" y="81">J5</text>
<text x="268.4" y="83.5">1</text>
<text x="275.6" y="86.1">+3.3V</text>
<text x="143.5" y="92" transform="rotate(-90 143.5 92)">+3.3V</text>
<text x="224.2" y="91.5" transform="rotate(-90 224.2 91.5)">+3.3V</text>
<text x="275.6" y="91.1">GND</text>
<text x="135.3" y="96.6" transform="rotate(-90 135.3 96.6)">+3.3V</text>
<text x="220.4" y="96.6" transform="rotate(-90 220.4 96.6)">+3.3V</text>
<text x="265" y="98.8">PT</text>
<text x="266.1" y="96.2">J6</text>
<text x="268.4" y="98.8">1</text>
<text x="275.6" y="101.3">+3.3V</text>
<text x="275.6" y="106.4">GND</text>
<text x="14.7" y="116.5">String</text>
<text x="21.5" y="116.5">Potentiometer</text>
<text x="23" y="114">J11</text>
<text x="33" y="119.1">+3.3V</text>
<text x="224.5" y="119.9" transform="rotate(-90 224.5 119.9)">+3.3V</text>
<text x="265" y="116.5">PT</text>
<text x="266.1" y="114">J7</text>
<text x="268.4" y="116.5">1</text>
<text x="275.6" y="119.1">+3.3V</text>
<text x="33" y="124.2">GND</text>
<text x="130.8" y="120.4">+5V</text>
<text x="139.1" y="120.2" transform="rotate(-90 139.1 120.2)">+3.3V</text>
<text x="215.9" y="120.4">+5V</text>
<text x="275.6" y="124.2">GND</text>
<text x="14.7" y="130.5">String</text>
<text x="21.5" y="130.5">Potentiometer</text>
<text x="23" y="128">J12</text>
<text x="33" y="133.1">+3.3V</text>
<text x="131.8" y="134.1" transform="rotate(-90 131.8 134.1)">GND</text>
<text x="216.9" y="134.1" transform="rotate(-90 216.9 134.1)">GND</text>
<text x="23" y="141.9">J13</text>
<text x="33" y="138.1">GND</text>
<text x="94.8" y="142.7">TEENSY_4.1</text>
<text x="98.7" y="140.2">IC2</text>
<text x="14.7" y="144.5">String</text>
<text x="21.5" y="144.5">Potentiometer</text>
<text x="33" y="147">+3.3V</text>
<text x="23" y="155.9">J14</text>
<text x="33" y="152.1">GND</text>
<text x="14.7" y="158.5">String</text>
<text x="21.5" y="158.5">Potentiometer</text>
<text x="33" y="161">+3.3V</text>
<text x="33" y="166.1">GND</text>
<text x="14.7" y="172.4">String</text>
<text x="21.5" y="172.4">Potentiometer</text>
<text x="23" y="169.9">J15</text>
<text x="33" y="175">+3.3V</text>
<text x="23" y="183.9">J16</text>
<text x="33" y="180">GND</text>
<text x="53" y="180.3" transform="rotate(-90 53 180.3)">GND</text>
<text x="60.7" y="181.3" transform="rotate(-90 60.7 181.3)">+3.3V</text>
<text x="14.7" y="186.4">String</text>
<text x="21.5" y="186.4">Potentiometer</text>
<text x="33" y="188.9">+3.3V</text>
<text x="48" y="189.8" transform="rotate(-90 48 189.8)">J8</text>
<text x="50.5" y="191.8" transform="rotate(-90 50.5 191.8)">HX711</text>
<text x="33" y="194">GND</text>
</g>
<g font-size="1.3" fill="#a90000">
<text x="237.4" y="27.9">1</text>
<text x="269.2" y="26.6">1</text>
<text x="269.2" y="29.2">2</text>
<text x="63.5" y="32.5" transform="rotate(-90 63.5 32.5)">5</text>
<text x="66" y="32.5" transform="rotate(-90 66 32.5)">3</text>
<text x="100.3" y="32.5" transform="rotate(-90 100.3 32.5)">5</text>
<text x="102.8" y="32.5" transform="rotate(-90 102.8 32.5)">3</text>
<text x="237.4" y="30.5">2</text>
<text x="269.2" y="31.7">3</text>
<text x="59" y="38.1">2</text>
<text x="71.7" y="38.1">1</text>
<text x="95.8" y="38.1">2</text>
<text x="108.5" y="38.1">1</text>
<text x="237.4" y="39.3">1</text>
<text x="237.4" y="41.9">2</text>
<text x="269.2" y="40.6">1</text>
<text x="66" y="45.2" transform="rotate(-90 66 45.2)">6</text>
<text x="102.8" y="45.2" transform="rotate(-90 102.8 45.2)">6</text>
<text x="269.2" y="43.2">2</text>
<text x="269.2" y="45.7">3</text>
<text x="269.2" y="55.9">1</text>
<text x="269.2" y="58.4">2</text>
<text x="269.2" y="60.9">3</text>
<text x="269.2" y="71.1">1</text>
<text x="22.2" y="77.4">11</text>
<text x="22.2" y="74.9">12</text>
<text x="269.2" y="73.6">2</text>
<text x="269.2" y="76.2">3</text>
<text x="22.2" y="80">10</text>
<text x="22.8" y="82.5">9</text>
<text x="22.8" y="87.6">7</text>
<text x="22.8" y="85.1">8</text>
<text x="269.2" y="85.1">1</text>
<text x="269.2" y="87.6">2</text>
<text x="22.8" y="95.2">4</text>
<text x="22.8" y="92.7">5</text>
<text x="22.8" y="90.1">6</text>
<text x="269.2" y="90.1">3</text>
<text x="22.8" y="100.3">2</text>
<text x="22.8" y="97.8">3</text>
<text x="269.2" y="100.3">1</text>
<text x="22.8" y="102.8">1</text>
<text x="269.2" y="102.8">2</text>
<text x="269.2" y="105.4">3</text>
<text x="26.6" y="118.1">1</text>
<text x="269.2" y="118.1">1</text>
<text x="26.6" y="120.6">2</text>
<text x="26.6" y="123.2">3</text>
<text x="269.2" y="120.6">2</text>
<text x="269.2" y="123.2">3</text>
<text x="26.6" y="132.1">1</text>
<text x="26.6" y="134.6">2</text>
<text x="26.6" y="137.1">3</text>
<text x="26.6" y="146">1</text>
<text x="26.6" y="148.6">2</text>
<text x="26.6" y="151.1">3</text>
<text x="26.6" y="160">1</text>
<text x="26.6" y="162.5">2</text>
<text x="26.6" y="165.1">3</text>
<text x="26.6" y="174">1</text>
<text x="26.6" y="176.5">2</text>
<text x="26.6" y="179">3</text>
<text x="26.6" y="187.9">1</text>
<text x="26.6" y="190.5">2</text>
<text x="52" y="186.8" transform="rotate(-90 52 186.8)">1</text>
<text x="54.6" y="186.8" transform="rotate(-90 54.6 186.8)">2</text>
<text x="57.1" y="186.8" transform="rotate(-90 57.1 186.8)">3</text>
<text x="59.7" y="186.8" transform="rotate(-90 59.7 186.8)">4</text>
<text x="26.6" y="193">3</text>
</g>
<g font-size="1" fill="#006464">
<text x="244" y="23.6">R1</text>
<text x="23.1" y="30">P</text>
<text x="68.4" y="26.4">R6</text>
<text x="105.2" y="26.4">R7</text>
<text x="23.1" y="32.5">N</text>
<text x="244" y="35.1">R2</text>
<text x="23.1" y="46.5">P</text>
<text x="23.1" y="49">N</text>
<text x="243.5" y="50.3">R10</text>
<text x="79.8" y="61.7">TX1</text>
<text x="79.8" y="64.3">OUT2</text>
<text x="115.8" y="64.3">OUT1B</text>
<text x="116.9" y="61.7">CTX3</text>
<text x="164.8" y="61.7">TX1</text>
<text x="164.8" y="64.3">OUT2</text>
<text x="200.9" y="64.3">OUT1B</text>
<text x="202" y="61.7">CTX3</text>
<text x="244" y="63">R9</text>
<text x="79.8" y="66.8">LRCLK2</text>
<text x="79.8" y="69.4">BCLK2</text>
<text x="79.8" y="71.9">IN2</text>
<text x="115.7" y="66.8">MCLK2</text>
<text x="117.7" y="69.4">RX8</text>
<text x="117.9" y="71.9">TX8</text>
<text x="164.8" y="66.8">LRCLK2</text>
<text x="164.8" y="69.4">BCLK2</text>
<text x="164.8" y="71.9">IN2</text>
<text x="200.8" y="66.8">MCLK2</text>
<text x="202.8" y="69.4">RX8</text>
<text x="203" y="71.9">TX8</text>
<text x="79.8" y="74.4">OUT1D</text>
<text x="79.8" y="77">RX2</text>
<text x="116.9" y="74.4">CS_2</text>
<text x="116.9" y="77">CS_3</text>
<text x="164.8" y="74.4">OUT1D</text>
<text x="164.8" y="77">RX2</text>
<text x="202" y="74.4">CS_2</text>
<text x="202" y="77">CS_3</text>
<text x="79.8" y="79.5">TX2</text>
<text x="79.8" y="82.1">OUT1C</text>
<text x="117.8" y="79.5">A14</text>
<text x="117.8" y="82.1">A15</text>
<text x="164.8" y="79.5">TX2</text>
<text x="164.8" y="82.1">OUT1C</text>
<text x="202.9" y="79.5">A14</text>
<text x="202.9" y="82.1">A15</text>
<text x="79.8" y="84.6">CS_1</text>
<text x="79.8" y="87.1">MOSI</text>
<text x="79.8" y="89.7">MISO</text>
<text x="115.6" y="89.7">3.3V_1</text>
<text x="117.8" y="84.6">A16</text>
<text x="117.8" y="87.1">A17</text>
<text x="164.8" y="84.6">CS_1</text>
<text x="164.8" y="87.1">MOSI</text>
<text x="164.8" y="89.7">MISO</text>
<text x="200.7" y="89.7">3.3V_1</text>
<text x="202.9" y="84.6">A16</text>
<text x="202.9" y="87.1">A17</text>
<text x="79.8" y="92.2">SCK</text>
<text x="79.8" y="94.8">A0</text>
<text x="115.6" y="94.8">3.3V_2</text>
<text x="117.1" y="92.2">VBAT</text>
<text x="164.8" y="92.2">SCK</text>
<text x="164.8" y="94.8">A0</text>
<text x="200.7" y="94.8">3.3V_2</text>
<text x="202.2" y="92.2">VBAT</text>
<text x="79.8" y="97.3">A1</text>
<text x="79.8" y="99.8">A2</text>
<text x="113.5" y="99.8">PROGRAM</text>
<text x="115.8" y="97.3">GND_1</text>
<text x="164.8" y="97.3">A1</text>
<text x="164.8" y="99.8">A2</text>
<text x="198.6" y="99.8">PROGRAM</text>
<text x="200.9" y="97.3">GND_1</text>
<text x="79.8" y="102.4">A3</text>
<text x="79.8" y="104.9">A4</text>
<text x="79.8" y="107.5">A5</text>
<text x="114.7" y="102.4">ON/OFF</text>
<text x="115.8" y="104.9">GND_2</text>
<text x="115.8" y="107.5">GND_3</text>
<text x="164.8" y="102.4">A3</text>
<text x="164.8" y="104.9">A4</text>
<text x="164.8" y="107.5">A5</text>
<text x="199.7" y="102.4">ON/OFF</text>
<text x="200.9" y="104.9">GND_2</text>
<text x="200.9" y="107.5">GND_3</text>
<text x="79.8" y="110">A6</text>
<text x="79.8" y="112.5">A7</text>
<text x="118.4" y="110">D+</text>
<text x="118.4" y="112.5">D-</text>
<text x="164.8" y="110">A6</text>
<text x="164.8" y="112.5">A7</text>
<text x="203.5" y="110">D+</text>
<text x="203.5" y="112.5">D-</text>
<text x="79.8" y="115.1">A8</text>
<text x="79.8" y="117.6">A9</text>
<text x="105" y="117.6">3.3V_(250_M_A_MAX)</text>
<text x="117.6" y="115.1">+5V</text>
<text x="164.8" y="115.1">A8</text>
<text x="164.8" y="117.6">A9</text>
<text x="190.1" y="117.6">3.3V_(250_M_A_MAX)</text>
<text x="202.6" y="115.1">+5V</text>
<text x="79.8" y="120.2">A10</text>
<text x="79.8" y="122.7">A11</text>
<text x="79.8" y="125.2">A12</text>
<text x="102.6" y="120.2">VIN_(3.6_TO_5.5_VOLTS)</text>
<text x="116.7" y="125.2">VUSB</text>
<text x="117.7" y="122.7">RX1</text>
<text x="164.8" y="120.2">A10</text>
<text x="164.8" y="122.7">A11</text>
<text x="164.8" y="125.2">A12</text>
<text x="187.7" y="120.2">VIN_(3.6_TO_5.5_VOLTS)</text>
<text x="201.8" y="125.2">VUSB</text>
<text x="202.8" y="122.7">RX1</text>
<text x="79.8" y="127.8">A13</text>
<text x="79.8" y="130.3">RX7</text>
<text x="115.8" y="127.8">GND_4</text>
<text x="115.8" y="130.3">GND_5</text>
<text x="164.8" y="127.8">A13</text>
<text x="164.8" y="130.3">RX7</text>
<text x="200.9" y="127.8">GND_4</text>
<text x="200.9" y="130.3">GND_5</text>
<text x="79.8" y="132.9">TX7</text>
<text x="79.8" y="135.4">CRX3</text>
<text x="115.8" y="132.9">GND_6</text>
<text x="164.8" y="132.9">TX7</text>
<text x="164.8" y="135.4">CRX3</text>
<text x="200.9" y="132.9">GND_6</text>
</g>
<g font-size="1" fill="#a90000">
<text x="27.3" y="29.1">2</text>
<text x="27.3" y="31.7">1</text>
<text x="27.3" y="45.6">2</text>
<text x="27.3" y="48.2">1</text>
<text x="75.6" y="60.9">1</text>
<text x="75.6" y="63.4">2</text>
<text x="75.6" y="66">3</text>
<text x="123.4" y="60.9">31</text>
<text x="123.4" y="63.4">32</text>
<text x="123.4" y="66">33</text>
<text x="160.7" y="60.9">1</text>
<text x="160.7" y="63.4">2</text>
<text x="160.7" y="66">3</text>
<text x="208.5" y="60.9">31</text>
<text x="208.5" y="63.4">32</text>
<text x="208.5" y="66">33</text>
<text x="75.6" y="68.5">4</text>
<text x="75.6" y="71">5</text>
<text x="123.4" y="68.5">34</text>
<text x="123.4" y="71">35</text>
<text x="160.7" y="68.5">4</text>
<text x="160.7" y="71">5</text>
<text x="208.5" y="68.5">34</text>
<text x="208.5" y="71">35</text>
<text x="75.6" y="73.6">6</text>
<text x="75.6" y="76.1">7</text>
<text x="123.4" y="73.6">36</text>
<text x="123.4" y="76.1">37</text>
<text x="160.7" y="73.6">6</text>
<text x="160.7" y="76.1">7</text>
<text x="208.5" y="73.6">36</text>
<text x="208.5" y="76.1">37</text>
<text x="75.1" y="83.7">10</text>
<text x="75.6" y="78.7">8</text>
<text x="75.6" y="81.2">9</text>
<text x="123.4" y="78.7">38</text>
<text x="123.4" y="81.2">39</text>
<text x="123.4" y="83.7">40</text>
<text x="160.2" y="83.7">10</text>
<text x="160.7" y="78.7">8</text>
<text x="160.7" y="81.2">9</text>
<text x="208.5" y="78.7">38</text>
<text x="208.5" y="81.2">39</text>
<text x="208.5" y="83.7">40</text>
<text x="75.1" y="86.3">11</text>
<text x="75.1" y="88.8">12</text>
<text x="123.4" y="86.3">41</text>
<text x="123.4" y="88.8">42</text>
<text x="160.2" y="86.3">11</text>
<text x="160.2" y="88.8">12</text>
<text x="208.5" y="86.3">41</text>
<text x="208.5" y="88.8">42</text>
<text x="75.1" y="91.4">13</text>
<text x="75.1" y="93.9">14</text>
<text x="123.4" y="91.4">43</text>
<text x="123.4" y="93.9">44</text>
<text x="160.2" y="91.4">13</text>
<text x="160.2" y="93.9">14</text>
<text x="208.5" y="91.4">43</text>
<text x="208.5" y="93.9">44</text>
<text x="75.1" y="96.4">15</text>
<text x="75.1" y="99">16</text>
<text x="75.1" y="101.5">17</text>
<text x="123.4" y="96.4">45</text>
<text x="123.4" y="99">46</text>
<text x="123.4" y="101.5">47</text>
<text x="160.2" y="96.4">15</text>
<text x="160.2" y="99">16</text>
<text x="160.2" y="101.5">17</text>
<text x="208.5" y="96.4">45</text>
<text x="208.5" y="99">46</text>
<text x="208.5" y="101.5">47</text>
<text x="75.1" y="104.1">18</text>
<text x="75.1" y="106.6">19</text>
<text x="123.4" y="104.1">48</text>
<text x="123.4" y="106.6">49</text>
<text x="160.2" y="104.1">18</text>
<text x="160.2" y="106.6">19</text>
<text x="208.5" y="104.1">48</text>
<text x="208.5" y="106.6">49</text>
<text x="75.1" y="109.1">20</text>
<text x="75.1" y="111.7">21</text>
<text x="123.4" y="109.1">50</text>
<text x="123.4" y="111.7">51</text>
<text x="160.2" y="109.1">20</text>
<text x="160.2" y="111.7">21</text>
<text x="208.5" y="109.1">50</text>
<text x="208.5" y="111.7">51</text>
<text x="75.1" y="114.2">22</text>
<text x="75.1" y="116.8">23</text>
<text x="75.1" y="119.3">24</text>
<text x="123.4" y="114.2">52</text>
<text x="123.4" y="116.8">53</text>
<text x="123.4" y="119.3">55</text>
<text x="160.2" y="114.2">22</text>
<text x="160.2" y="116.8">23</text>
<text x="160.2" y="119.3">24</text>
<text x="208.5" y="114.2">52</text>
<text x="208.5" y="116.8">53</text>
<text x="208.5" y="119.3">55</text>
<text x="75.1" y="121.8">25</text>
<text x="75.1" y="124.4">26</text>
<text x="123.4" y="121.8">57</text>
<text x="123.4" y="124.4">68</text>
<text x="160.2" y="121.8">25</text>
<text x="160.2" y="124.4">26</text>
<text x="208.5" y="121.8">57</text>
<text x="208.5" y="124.4">68</text>
<text x="75.1" y="126.9">27</text>
<text x="75.1" y="129.5">28</text>
<text x="123.4" y="126.9">69</text>
<text x="123.4" y="129.5">70</text>
<text x="160.2" y="126.9">27</text>
<text x="160.2" y="129.5">28</text>
<text x="208.5" y="126.9">69</text>
<text x="208.5" y="129.5">70</text>
<text x="75.1" y="132">29</text>
<text x="75.1" y="134.5">30</text>
<text x="123.4" y="132">71</text>
<text x="160.2" y="132">29</text>
<text x="160.2" y="134.5">30</text>
<text x="208.5" y="132">71</text>
</g>
<g font-size=".8" fill="#840000">
<text x="67" y="42.9">RGB</text>
<text x="103.9" y="42.9">RGB</text>
</g>
</svg>
